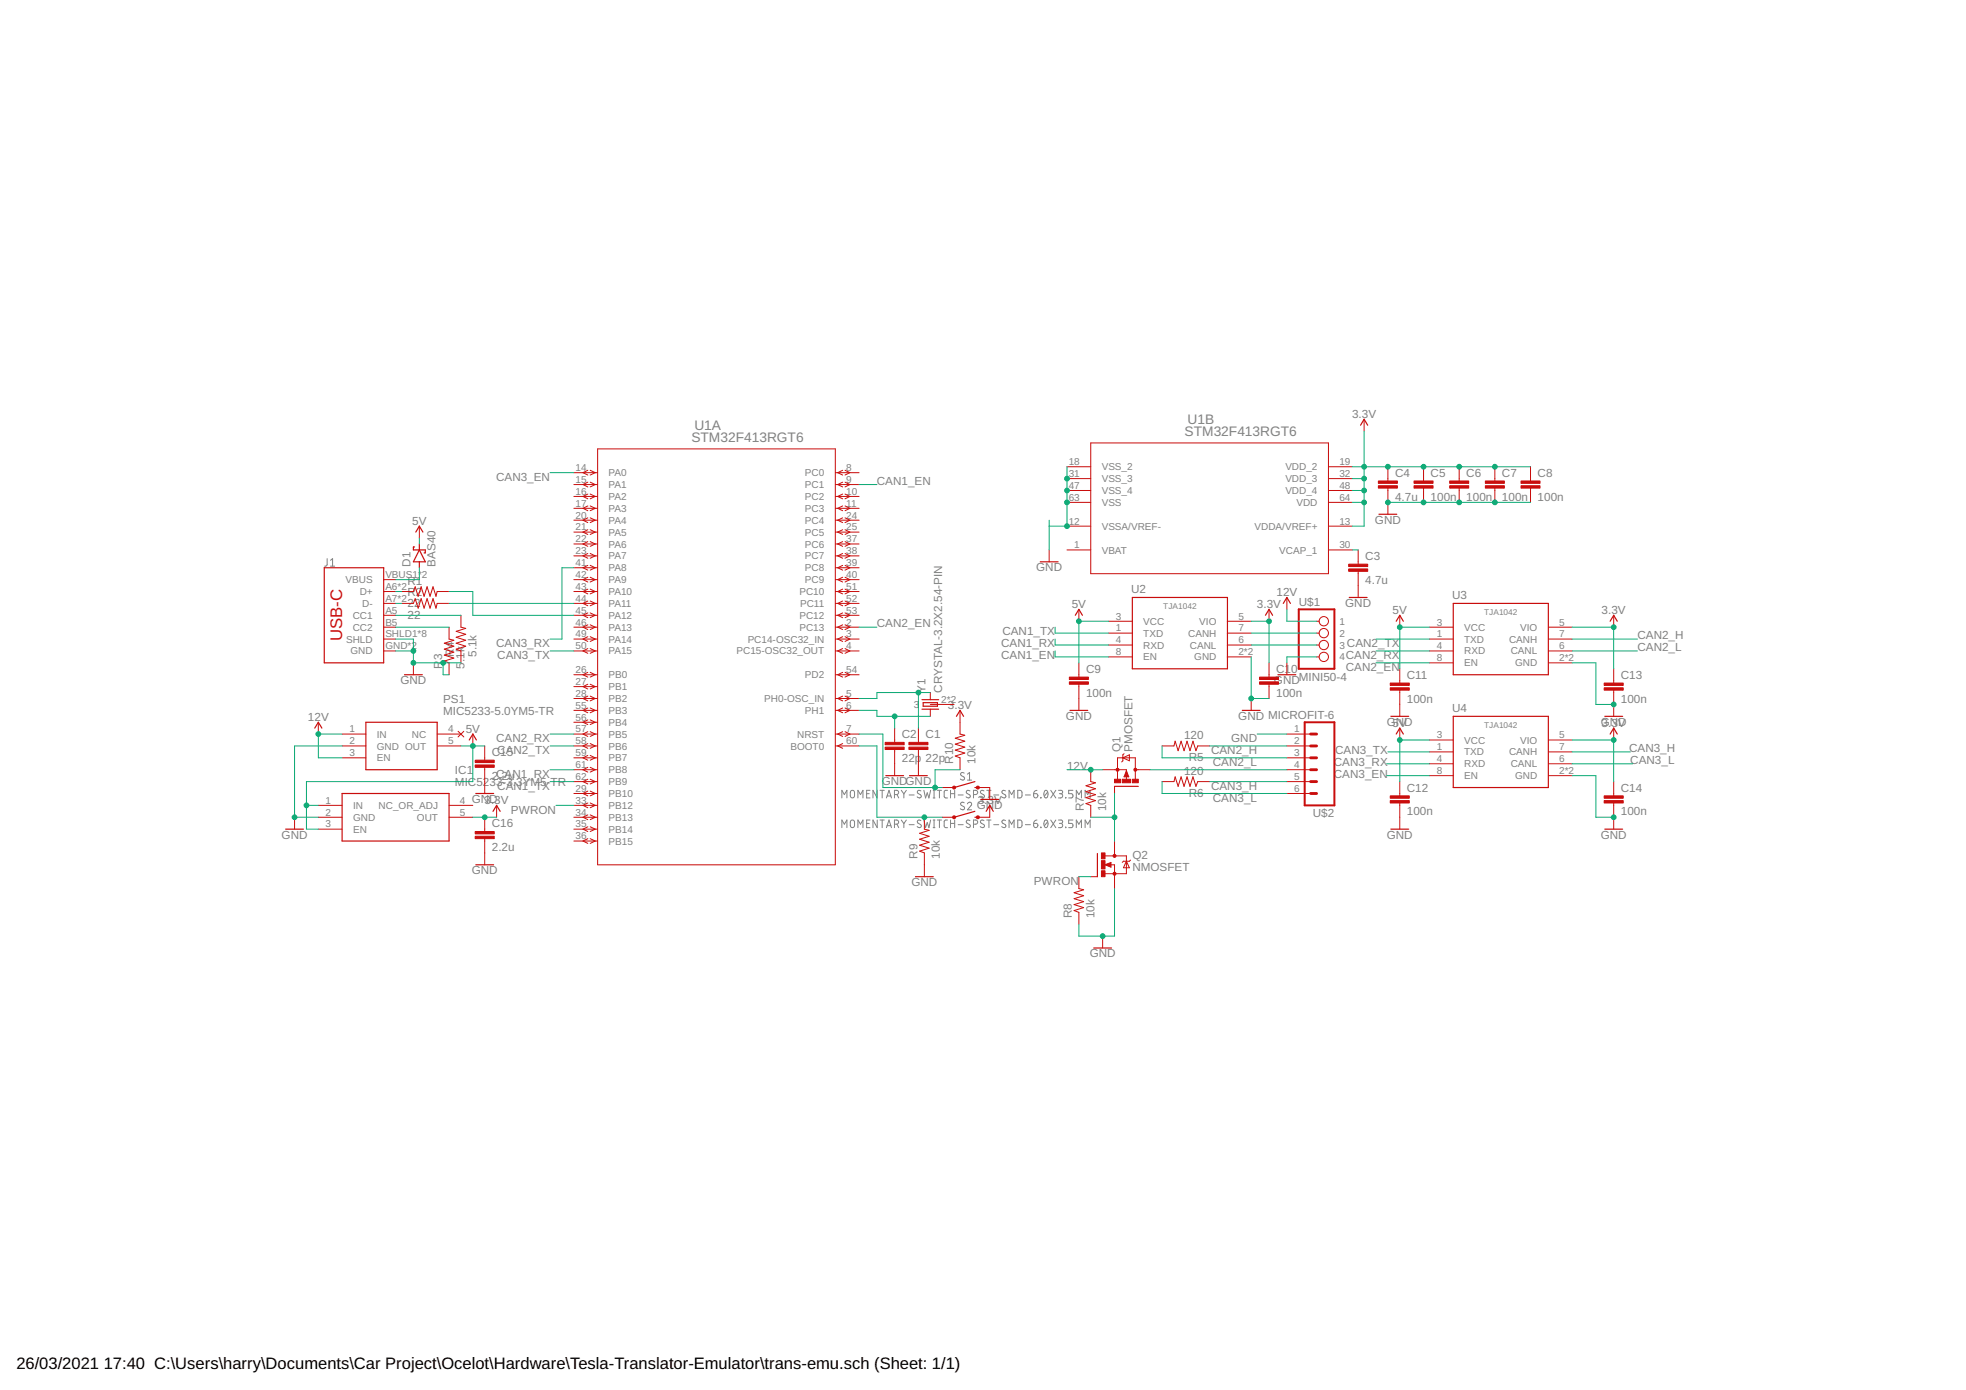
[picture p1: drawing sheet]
<svg xmlns="http://www.w3.org/2000/svg" width="420mm" height="297mm" viewBox="0 0 420 297" stroke-linecap="round" stroke-linejoin="round" font-family="sans-serif">
<g fill="none" stroke="#808080" stroke-width=".21">
<path d="M69.9 119.4v1.4l-.5 .2M70.6 119.7l.5-.3v1.6M70.6 121h.9M179.9 170.5v-1.6l.5 .9 .6-.9v1.6M179.9 176.9v-1.7l.5 .9 .6-.9v1.7M181.8 169l.4-.1 .3 .1 .1 1.1a.46 .46 0 0 1-.4 .4 .46 .46 0 0 1-.5-.4zM181.8 175.4l.4-.2 .3 .2 .1 1a.46 .46 0 0 1-.4 .5 .46 .46 0 0 1-.5-.5zM183.3 170.5v-1.6l.6 .9 .5-.9v1.6M183.3 176.9v-1.7l.6 .9 .5-.9v1.7M185.2 169.6h.6M185.2 176h.6M185.9 168.9h-.7v1.6h.7"/>
<path d="M185.9 175.2h-.7v1.7h.7M187.5 168.9v1.6l-.9-1.6v1.6M187.5 175.2v1.7l-.9-1.7v1.7M188.1 168.9h.9M188.1 175.2h.9M188.5 168.9v1.6M188.5 175.2v1.7M189.4 170.5l.6-1.6 .5 1.6M189.4 176.9l.6-1.7 .5 1.7M189.6 170.1h.8M189.6 176.4h.8M191.2 169.8h.4a.46 .46 0 0 0 .5-.5 .46 .46 0 0 0-.5-.4h-.4v1.6"/>
<path d="M191.2 176.1h.4a.44 .44 0 0 0 .5-.4 .44 .44 0 0 0-.5-.5h-.4v1.7M191.7 169.8l.4 .7M191.7 176.1l.4 .8M192.6 168.9l.6 .8M192.6 175.2l.6 .8M193.2 169.7v.8M193.2 176v.9M193.7 168.9l-.5 .8M193.7 175.2l-.5 .8M194.3 169.9h1.1M194.3 176.2h1.1M196.8 169l-.2-.1a.38 .38 0 0 0-.5 .1 .38 .38 0 0 0 .1 .6l.5 .2a.41 .41 0 0 1 .1 .7 .41 .41 0 0 1-.6-.1l-.2-.1"/>
<path d="M196.8 175.4a.41 .41 0 0 0-.6-.1 .41 .41 0 0 0 0 .6l.5 .3a.41 .41 0 0 1 .1 .6 .41 .41 0 0 1-.6 0l-.2-.2M197.4 168.9l.4 1.6 .4-1.1 .3 1.1 .4-1.6M197.4 175.2l.4 1.7 .4-1.1 .3 1.1 .4-1.7M199.4 170.5h.4M199.4 168.9h.4M199.4 176.9h.4M199.4 175.2h.4M199.6 168.9v1.6M199.6 175.2v1.7M200.3 168.9h.9M200.3 175.2h.9M200.8 168.9v1.6"/>
<path d="M200.8 175.2v1.7M202.5 168.9h-.5l-.2 .3v1.1l.2 .2h.5M202.5 175.2l-.5 .1-.2 .3v1l.2 .2 .5 .1M203.1 169.6h.9M203.1 168.9v1.6M203.1 175.2v1.7M203.1 176h.9M204 168.9v1.6M204 175.2v1.7M204.8 169.9h1M204.8 176.2h1M206.1 165.2l-.2-.1a.38 .38 0 0 0-.6 .1 .38 .38 0 0 0 .2 .6l.5 .2a.41 .41 0 0 1 0 .6 .41 .41 0 0 1-.6 0l-.2-.1"/>
<path d="M206.1 171.6a.41 .41 0 0 0-.7-.1 .41 .41 0 0 0 .1 .6l.5 .3a.41 .41 0 0 1 0 .6 .41 .41 0 0 1-.6 0l-.2-.2M206.8 171.8a.44 .44 0 0 1 .6-.4 .44 .44 0 0 1 .1 .7l-.7 1h.8M206.8 165.4l.4-.3v1.6M206.8 166.7h.8M207.3 169l-.6-.1-.2 .3 .1 .3 .7 .5a.47 .47 0 0 1-.3 .5 .47 .47 0 0 1-.5-.2M207.3 175.4l-.6-.1-.2 .3 .1 .2 .7 .5a.42 .42 0 0 1-.1 .5 .42 .42 0 0 1-.6 0l-.1-.2M208 169.8h.5a.46 .46 0 0 0 .5-.5 .46 .46 0 0 0-.5-.4h-.5v1.6M208 176.1h.5a.44 .44 0 0 0 .5-.4 .44 .44 0 0 0-.5-.5h-.5v1.7M210.3 169l-.5-.1-.3 .3 .1 .3 .6 .3a.37 .37 0 0 1 .1 .5 .37 .37 0 0 1-.5 .2l-.3-.2M210.3 175.4a.41 .41 0 0 0-.6-.1 .41 .41 0 0 0-.1 .5l.6 .4a.37 .37 0 0 1 .1 .5 .37 .37 0 0 1-.5 .1l-.3-.2M210.9 168.9h.9M210.9 175.2h.9"/>
<path d="M211.3 168.9v1.6M211.3 175.2v1.7M212.4 169.9h1M212.4 176.2h1M214.9 169l-.2-.1a.38 .38 0 0 0-.5 .1 .38 .38 0 0 0 .1 .6l.5 .2a.41 .41 0 0 1 0 .7 .41 .41 0 0 1-.6-.1l-.1-.1M214.9 175.4a.41 .41 0 0 0-.6-.1 .41 .41 0 0 0 0 .6l.5 .3a.41 .41 0 0 1 0 .6 .41 .41 0 0 1-.6 0l-.1-.2M215.6 170.5v-1.6l.6 .9 .5-.9v1.6M215.6 176.9v-1.7l.6 .9 .5-.9v1.7M217.5 168.9h.6l.3 .3v.9l-.3 .4h-.6zM217.5 175.2l.6 .1 .3 .2v.9l-.3 .4-.6 .1zM219.1 169.9h1.1M219.1 176.2h1.1"/>
<path d="M220.9 169.6h.5a.45 .45 0 0 1 .4 .5 .45 .45 0 0 1-.5 .4 .45 .45 0 0 1-.4-.4zM220.9 176h.5a.45 .45 0 0 1 .4 .5 .45 .45 0 0 1-.5 .3 .45 .45 0 0 1-.4-.4zM221.6 168.9l-.4 .1-.3 .6M221.6 175.2l-.4 .2-.3 .6M222.4 170.4l.1 .1zM222.4 176.8l.1 .1zM223.3 169l.2-.1a.97 .97 0 0 1 0 1.6 1.03 1.03 0 0 1-.2-1.5zM223.3 175.3l.2-.1a.97 .97 0 0 1 0 1.7 1.03 1.03 0 0 1-.2-1.6zM223.9 169.2l-.7 1M223.9 175.6l-.7 .9M224.6 168.9l1 1.6M224.6 175.2l1 1.7"/>
<path d="M225.6 168.9l-1 1.6M225.6 175.2l-1 1.7M226.2 168.9h.6a.36 .36 0 0 1 .3 .3 .36 .36 0 0 1-.3 .4h-.4M226.2 175.2h.6a.36 .36 0 0 1 .3 .4 .36 .36 0 0 1-.3 .4h-.4M226.7 169.6a.46 .46 0 0 1 .4 .5 .46 .46 0 0 1-.4 .4h-.5M226.7 176a.46 .46 0 0 1 .4 .4 .46 .46 0 0 1-.4 .5h-.5M227.7 170.4l.1 .1zM227.7 176.8l.1 .1zM229.3 168.9h-.9v.7h.5a.46 .46 0 0 1 .4 .5 .46 .46 0 0 1-.4 .4h-.5M229.3 175.2h-.9v.8h.5a.46 .46 0 0 1 .4 .4 .46 .46 0 0 1-.4 .5h-.5M230 170.5v-1.6l.6 .9 .5-.9v1.6M230 176.9v-1.7l.6 .9 .5-.9v1.7"/>
<path d="M231.9 170.5v-1.6l.6 .9 .5-.9v1.6M231.9 176.9v-1.7l.6 .9 .5-.9v1.7"/>
</g>
<g fill="none" stroke="#c90d0c" stroke-width=".21">
<path d="M127.7 95.9h50.8v88.9h-50.8zM228 99.7h5.1M233.1 94.7h50.8v27.9h-50.8zM283.9 99.7h5.1M291.5 89.6v2.5M296.6 99.7v3.1M304.2 99.7v3.1M311.8 99.7v3.1M319.5 99.7v3.1M327.1 99.7v3.1M89.6 112.4v2.6M122.6 101h5.1"/>
<path d="M122.6 103.5h5.1M122.6 106.1h5.1M122.6 108.6h5.1M122.6 111.2h5.1M122.6 113.7h5.1M122.6 116.2h5.1M122.6 118.8h5.1M125.6 100.5l-1 .5 1 .5M125.6 103l-1 .5 1 .6M125.6 105.6l-1 .5 1 .5M125.6 108.1l-1 .5 1 .5M125.6 110.7l-1 .5 1 .5"/>
<path d="M125.6 113.2l-1 .5 1 .5M125.6 115.7l-1 .5 1 .6M125.6 118.3l-1 .5 1 .5M126.1 100.5l1.1 .5-1.1 .5M126.1 103l1.1 .5-1.1 .6M126.1 105.6l1.1 .5-1.1 .5M126.1 108.1l1.1 .5-1.1 .5M126.1 110.7l1.1 .5-1.1 .5M126.1 113.2l1.1 .5-1.1 .5M126.1 115.7l1.1 .5-1.1 .6M126.1 118.3l1.1 .5-1.1 .5M178.5 101h5.1"/>
<path d="M178.5 103.5h5.1M178.5 106.1h5.1M178.5 108.6h5.1M178.5 111.2h5.1M178.5 113.7h5.1M178.5 116.2h5.1M178.5 118.8h5.1M180.1 100.5l-1.1 .5 1.1 .5M180.1 103l-1.1 .5 1.1 .6M180.1 105.6l-1.1 .5 1.1 .5M180.1 108.1l-1.1 .5 1.1 .5M180.1 110.7l-1.1 .5 1.1 .5"/>
<path d="M180.1 113.2l-1.1 .5 1.1 .5M180.1 115.7l-1.1 .5 1.1 .6M180.1 118.3l-1.1 .5 1.1 .5M180.6 100.5l1 .5-1 .5M180.6 103l1 .5-1 .6M180.6 105.6l1 .5-1 .5M180.6 108.1l1 .5-1 .5M180.6 110.7l1 .5-1 .5M180.6 113.2l1 .5-1 .5M180.6 115.7l1 .5-1 .6M180.6 118.3l1 .5-1 .5M224.2 117.5v2.6"/>
<path d="M228 102.3h5.1M228 104.8h5.1M228 107.4h5.1M228 112.4h5.1M228 117.5h5.1M283.9 102.3h5.1M283.9 104.8h5.1M283.9 107.4h5.1M283.9 112.4h5.1M283.9 117.5h5.1M290.3 117.5v3.1M296.6 104.3v5.6"/>
<path d="M304.2 104.3v3.1M311.8 104.3v3.1M319.5 104.3v3.1M327.1 104.3v3.1M82 123.9h2.5M82 126.4h2.5M82 128.9h2.5M82 131.5h2.5M82 134h2.5M82 136.6h2.5M82 139.1h2.5M85.8 126.4h2.5l.4-1 .7 2 .6-2 .6 2 .7-2 .6 2 .6-2 .7 2 .2-1h2.6"/>
<path d="M85.8 128.9h2.5l.4-1 .7 2.1 .6-2.1 .6 2.1 .7-2.1 .6 2.1 .6-2.1 .7 2.1 .2-1.1h2.6M96 134v2.6l1 .2-2 .7 2 .6-2 .6 2 .7-2 .6 2 .6-2 .7 1 .3v2.6M98.5 131.5v2.5l1 .3-2 .6 2 .7-2 .6 2 .6-2 .7 2 .6-2 .6 1 .4v2.5M122.6 121.3h5.1M122.6 123.9h5.1M122.6 126.4h5.1M122.6 128.9h5.1M122.6 131.5h5.1M122.6 134h5.1M122.6 136.6h5.1M122.6 139.1h5.1M125.6 120.8l-1 .5 1 .5"/>
<path d="M125.6 123.4l-1 .5 1 .5M125.6 125.9l-1 .5 1 .5M125.6 128.4l-1 .5 1 .6M125.6 131l-1 .5 1 .5M125.6 133.5l-1 .5 1 .5M125.6 136.1l-1 .5 1 .5M125.6 138.6l-1 .5 1 .5M126.1 120.8l1.1 .5-1.1 .5M126.1 123.4l1.1 .5-1.1 .5M126.1 125.9l1.1 .5-1.1 .5M126.1 128.4l1.1 .5-1.1 .6M126.1 131l1.1 .5-1.1 .5"/>
<path d="M126.1 133.5l1.1 .5-1.1 .5M126.1 136.1l1.1 .5-1.1 .5M126.1 138.6l1.1 .5-1.1 .5M178.5 121.3h5.1M178.5 123.9h5.1M178.5 126.4h5.1M178.5 128.9h5.1M178.5 131.5h5.1M178.5 134h5.1M178.5 136.6h5.1M178.5 139.1h5.1M180.1 120.8l-1.1 .5 1.1 .5"/>
<path d="M180.1 123.4l-1.1 .5 1.1 .5M180.1 125.9l-1.1 .5 1.1 .5M180.1 128.4l-1.1 .5 1.1 .6M180.1 131l-1.1 .5 1.1 .5M180.1 133.5l-1.1 .5 1.1 .5M180.1 136.1l-1.1 .5 1.1 .5M180.1 138.6l-1.1 .5 1.1 .5M180.6 128.4l1 .5-1 .6M180.6 131l1 .5-1 .5M180.6 138.6l1 .5-1 .5M180.6 120.8l1 .5-1 .5M180.6 123.4l1 .5-1 .5"/>
<path d="M180.6 125.9l1 .5-1 .5M180.6 133.5l1 .5-1 .5M180.6 136.1l1 .5-1 .5M230.6 130.2v2.6M236.9 132.8h5.1M236.9 135.3h5.1M236.9 137.8h5.1M262.3 132.8h5.1M262.3 135.3h5.1M262.3 137.8h5.1M271.2 130.2v2.6M275 127.7v2.5"/>
<path d="M281.4 132.8h.5M281.4 135.3h.5M281.4 137.8h.5M290.3 122.1v5.6M299.1 131.5v2.5M305.5 134h5.1M305.5 136.6h5.1M305.5 139.1h5.1M330.9 134h5.1M330.9 136.6h5.1M330.9 139.1h5.1M344.9 131.5v2.5"/>
<path d="M68 154.3v2.6M73.1 156.9h5.1M73.1 159.4h5.1M88.3 141.6v2.6M93.4 156.9h5.1M93.4 159.4h5.1M97.9 156.3l1.2 1.2M99.1 156.3l-1.2 1.2M101 156.9v2.5M103.6 159.4v3.1M122.6 144.2h5.1M122.6 146.7h5.1"/>
<path d="M122.6 149.3h5.1M122.6 151.8h5.1M122.6 154.3h5.1M122.6 156.9h5.1M122.6 159.4h5.1M125.6 143.7l-1 .5 1 .5M125.6 146.2l-1 .5 1 .5M125.6 148.8l-1 .5 1 .5M125.6 151.3l-1 .5 1 .5M125.6 153.8l-1 .5 1 .5M125.6 156.4l-1 .5 1 .5M125.6 158.9l-1 .5 1 .5"/>
<path d="M126.1 143.7l1.1 .5-1.1 .5M126.1 146.2l1.1 .5-1.1 .5M126.1 148.8l1.1 .5-1.1 .5M126.1 151.3l1.1 .5-1.1 .5M126.1 153.8l1.1 .5-1.1 .5M126.1 156.4l1.1 .5-1.1 .5M126.1 158.9l1.1 .5-1.1 .5M178.5 144.2h5.1M178.5 149.3h5.1M178.5 151.8h5.1M178.5 156.9h5.1M178.5 159.4h5.1"/>
<path d="M180.1 143.7l-1.1 .5 1.1 .5M180.1 148.8l-1.1 .5 1.1 .5M180.1 151.3l-1.1 .5 1.1 .5M180.1 156.4l-1.1 .5 1.1 .5M180.1 158.9l-1.1 .5 1.1 .5M180.6 143.7l1 .5-1 .5M180.6 148.8l1 .5-1 .5M180.6 151.3l1 .5-1 .5M180.6 156.4l1 .5-1 .5M191.2 155.6v3M196.3 155.6v3M198.8 148v1.5"/>
<path d="M198.8 151.6v1.5M198.8 150.5h5.1M205.2 151.8v5.1l1 .2-2 .7 2 .6-2 .6 2 .7-2 .6 2 .6-2 .7 1 .3v2.6M230.6 141.6v3.1M230.6 146.2v5.6M236.9 140.4h5.1M248.3 159.4h2.6l.2-1 .7 2 .6-2 .6 2 .7-2 .6 2 .7-2 .6 2 .4-1h2.5M262.3 140.4h5.1M267.4 149.3v2.5M271.2 141.6v3.1M271.2 146.2v3.1M275 156.9h5.1"/>
<path d="M275 159.4h5.1M275 141.6v2.6M281.4 140.4h.5M299.1 142.9v3.1M299.1 147.5v5.6M299.1 155.6v2.5M305.5 141.6h5.1M305.5 158.1h5.1M330.9 141.6h5.1M330.9 158.1h5.1M344.9 142.9v3.1M344.9 147.5v5.6"/>
<path d="M344.9 155.6v2.5M62.9 174.6v2.6M68 172.1h5.1M68 174.6h5.1M68 177.2h5.1M73.1 161.9h5.1M96 172.1h5M96 174.6h5M103.6 164v5.6M103.6 174.6v3.1M103.6 179.2v5.6M106.1 172.1v2.5"/>
<path d="M122.6 161.9h5.1M122.6 164.5h5.1M122.6 167h5.1M122.6 169.6h5.1M122.6 172.1h5.1M122.6 174.6h5.1M122.6 177.2h5.1M122.6 179.7h5.1M125.6 161.4l-1 .5 1 .6M125.6 164l-1 .5 1 .5M125.6 166.5l-1 .5 1 .5M125.6 169.1l-1 .5 1 .5"/>
<path d="M125.6 171.6l-1 .5 1 .5M125.6 174.1l-1 .5 1 .6M125.6 176.7l-1 .5 1 .5M125.6 179.2l-1 .5 1 .5M126.1 161.4l1.1 .5-1.1 .6M126.1 164l1.1 .5-1.1 .5M126.1 166.5l1.1 .5-1.1 .5M126.1 169.1l1.1 .5-1.1 .5M126.1 171.6l1.1 .5-1.1 .5M126.1 174.1l1.1 .5-1.1 .6M126.1 176.7l1.1 .5-1.1 .5M126.1 179.2l1.1 .5-1.1 .5"/>
<path d="M191.2 160.2v5.6M196.3 160.2v5.6M197.5 174.6v2.6l1.1 .2-2.1 .7 2.1 .6-2.1 .6 2.1 .7-2.1 .6 2.1 .7-2.1 .6 1 .4v5M201.4 174.6h2.5M201.4 168.3h2.5M209 168.3h2.5v2.5M211.5 172.1v2.5h-2.5M233.1 164.5v2.5l1 .3-2 .6 2 .7-2 .6 2 .6-2 .7 2 .6-2 .6 1 .4v2.5M235.6 164.5h5.1v.3M238.2 168v1.6M238.2 179.7v3.2M240 161.9l1.4-.6v1.3z"/>
<path d="M240.2 161.1l-.2 .2v1.3l-.3 .2M240.7 165.9v.9M240.7 164.7l.5 1.3h-1zM242.6 166.5v-4.6h-3.8v4.6M242.6 164.5h3.2M248.3 167h2.6l.2-1 .7 2 .6-2 .6 2 .7-2 .6 2 .7-2 .6 2 .4-1h2.5M275 161.9h5.1M275 164.5h5.1M275 167h5.1M275 169.6h5.1M299.1 167v3.1M299.1 171.6v5.6"/>
<path d="M305.5 160.7h5.1M305.5 163.2h5.1M305.5 165.8h5.1M330.9 160.7h5.1M330.9 163.2h5.1M330.9 165.8h5.1M344.9 167v3.1M344.9 171.6v5.6M230.6 187.3v2.6l1 .2-2 .7 2 .6-2 .6 2 .7-2 .6 2 .7-2 .6 1 .4v2.5M233.1 187.3h1.4M236.2 184.8l1.2-.5v1zM236.2 182.9h4.5v3.8h-4.5"/>
<path d="M237.3 184.8h.9v5.1M240.7 184l.7 1.4h-1.3zM241.6 183.8l-.2 .2h-1.3l-.3 .3M235.6 200v2.6"/>
<circle cx="282.9" cy="132.8" r=".99"/>
<circle cx="282.9" cy="135.3" r=".99"/>
<circle cx="282.9" cy="137.8" r=".99"/>
<circle cx="282.9" cy="140.4" r=".99"/>
</g>
<g fill="none" stroke="#c90d0c" stroke-width=".25">
<path d="M290.8 90.9l.7-1.3 .8 1.3M88.6 116.9h-.3v.6h2.6v.7h-.3M88.9 113.7l.7-1.3 .8 1.3M89.6 117.5l1.3 2.6h-2.6zM89.6 116.2v1.3M294.7 109.9h3.8M69.3 121.3h12.7v20.3h-12.7zM89.6 120.1v1.2M222.3 120.1h3.8M229.8 131.5l.8-1.3 .7 1.3M242 127.7h20.3v15.2h-20.3zM270.4 131.5l.8-1.3 .8 1.3"/>
<path d="M274.3 128.9l.7-1.2 .8 1.2M288.4 127.7h3.8M298.4 132.8l.7-1.3 .8 1.3M310.6 128.9h20.3v15.3h-20.3zM344.1 132.8l.8-1.3 .7 1.3M67.3 155.6l.7-1.3 .8 1.3M78.2 154.3h15.2v10.2h-15.2zM86.4 144.2h3.9M100.3 158.1l.7-1.2 .8 1.2M197 149.5h3.6M197 151.6h3.6M197.3 150.2h3v.7h-3z"/>
<path d="M204.4 153.1l.8-1.3 .7 1.3M228.7 151.8h3.8M265.5 151.8h3.8M273.1 144.2h3.8M297.2 153.1h3.9M298.4 156.9l.7-1.3 .8 1.3M310.6 153.1h20.3v15.2h-20.3zM343 153.1h3.8M344.1 156.9l.8-1.3 .7 1.3M61 177.2h3.9M73.1 169.6h22.9v10.1h-22.9zM101.7 169.6h3.8"/>
<path d="M105.4 173.4l.7-1.3 .8 1.3M189.3 165.8h3.8M194.4 165.8h3.8M208.3 168.3h.7M208.3 167l-4.4 1.3M208.3 174.6h.7M208.3 173.4l-4.4 1.2M209.6 170.8h3.8M210.8 173.4l.7-1.3 .8 1.3M238.2 168h5.1M297.2 177.2h3.9M343 177.2h3.8"/>
<path d="M101.7 184.8h3.8M195.6 187.3h3.9M234.5 182.4v4.9M233.7 202.6h3.9"/>
</g>
<g fill="#c90d0c" stroke="#c90d0c" stroke-width=".21">
<path d="M194.2 159.7h4.1v.5h-4.1z"/>
<path d="M194.2 158.6h4.1v.6h-4.1z"/>
<path d="M189.2 159.7h4v.5h-4z"/>
<path d="M189.2 158.6h4v.6h-4z"/>
<path d="M288.2 121.6h4.1v.5h-4.1z"/>
<path d="M288.2 120.6h4.1v.5h-4.1z"/>
<path d="M294.6 103.8h4v.5h-4z"/>
<path d="M294.6 102.8h4v.5h-4z"/>
<path d="M302.2 103.8h4.1v.5h-4.1z"/>
<path d="M302.2 102.8h4.1v.5h-4.1z"/>
<path d="M309.8 103.8h4.1v.5h-4.1z"/>
<path d="M309.8 102.8h4.1v.5h-4.1z"/>
<path d="M317.4 103.8h4.1v.5h-4.1z"/>
<path d="M317.4 102.8h4.1v.5h-4.1z"/>
<path d="M325.1 103.8h4v.5h-4z"/>
<path d="M325.1 102.8h4v.5h-4z"/>
<path d="M228.5 145.7h4.1v.5h-4.1z"/>
<path d="M228.5 144.7h4.1v.5h-4.1z"/>
<path d="M269.2 145.7h4v.5h-4z"/>
<path d="M269.2 144.7h4v.5h-4z"/>
<path d="M297.1 147h4.1v.5h-4.1z"/>
<path d="M297.1 146h4.1v.5h-4.1z"/>
<path d="M297.1 171.1h4.1v.5h-4.1z"/>
<path d="M297.1 170.1h4.1v.5h-4.1z"/>
<path d="M342.8 147h4.1v.5h-4.1z"/>
<path d="M342.8 146h4.1v.5h-4.1z"/>
<path d="M342.8 171.1h4.1v.5h-4.1z"/>
<path d="M342.8 170.1h4.1v.5h-4.1z"/>
<path d="M101.6 163.5h4v.5h-4z"/>
<path d="M101.6 162.5h4v.5h-4z"/>
<path d="M101.6 178.7h4v.5h-4z"/>
<path d="M101.6 177.7h4v.5h-4z"/>
<path d="M238.2 166.5h1.3v.8h-1.3z"/>
<path d="M242 166.5h1.3v.8h-1.3z"/>
<path d="M239.8 166.5h1.8v.8h-1.8z"/>
<path d="M235.4 186.1h.8v1.2h-.8z"/>
<path d="M235.4 182.3h.8v1.2h-.8z"/>
<path d="M235.4 183.9h.8v1.8h-.8z"/>
</g>
<path d="M277.6 130.2h7.6v12.7h-7.6zM278.8 154.3h6.4v17.8h-6.4z" fill="none" stroke="#c90d0c" stroke-width=".42"/>
<path d="M280.1 159.4h1.3M280.1 156.9h1.3M280.1 161.9h1.3M280.1 167h1.3M280.1 164.5h1.3M280.1 169.6h1.3" fill="none" stroke="#c90d0c" stroke-width=".61"/>
<g fill="#c90d0c" stroke="#c90d0c" stroke-width=".21">
<circle cx="203.9" cy="168.3" r=".32"/>
<circle cx="209" cy="168.3" r=".32"/>
<circle cx="203.9" cy="174.7" r=".32"/>
<circle cx="209" cy="174.7" r=".32"/>
<circle cx="238.8" cy="164.5" r=".32"/>
<circle cx="242.6" cy="164.5" r=".32"/>
<circle cx="238.2" cy="186.7" r=".33"/>
<circle cx="238.2" cy="182.9" r=".33"/>
</g>
<path d="M240.7 165.6v.3h.3l-.3-.9-.2 .9M237.3 184.6l-.9 .2 .9 .3v-.3h-.3" fill="none" stroke="#c90d0c" stroke-width=".32"/>
<g fill="none" stroke="#0dab76" stroke-width=".21">
<path d="M228 99.7v12.7h-3.8M289 99.7h38.1M291.5 92.1v20.3h-2.5M89.6 115v1.2M117.6 101h5M183.6 103.5h3.8M224.2 111.2v6.3M289 107.4h2.5M289 102.3h2.5M289 104.8h2.5M289 117.5h1.3M296.6 107.4h30.5"/>
<path d="M84.5 136.6h3.8v5h10.2M84.5 139.1h3.8M84.5 128.9h1.3M84.5 131.5h14M84.5 126.4h1.3M84.5 134h11.5M89.6 121.3v2.6h-5.1M96 128.9h26.6M96 126.4h5v5.1h21.6M117.6 139.1h5M122.6 121.3h-2.5v15.3h-2.5M183.6 134h3.8"/>
<path d="M225.5 139.1v1.3h11.4M225.5 136.6v1.2h11.4M225.5 134v1.3h11.4M236.9 132.8h-6.3v8.8M267.4 137.8h14M267.4 135.3h14M267.4 132.8h3.8v8.8M275 130.2v2.6h6.4M294.1 136.6h11.4M294.1 139.1h11.4M305.5 134h-6.4v8.9M336 136.6h13.9"/>
<path d="M336 139.1h13.9M336 134h8.9v8.9M73.1 159.4h-10.2v15.2h5.1M73.1 156.9h-5.1v5h5.1M94.7 141.6v2.6h1.3M98.5 159.4h5.1M101 159.4v7.6h-35.5v10.2h2.5M117.6 156.9h5M117.6 159.4h5M183.6 151.8h3.8v1.3h11.4M183.6 159.4h3.8v15.2h14M183.6 156.9h5.1v11.4h12.7"/>
<path d="M191.2 153.1v2.5M196.3 148v7.6M198.8 148h-11.4v1.3h-3.8M248.3 159.4v2.5h26.7M258.5 159.4h16.5M267.4 140.4v8.9h3.8M268.7 156.9h6.3M281.4 140.4h-6.4v1.2M294.1 141.6h11.4M305.5 158.1h-6.4v8.9M336 141.6h5.1v8.9h3.8M336 158.1h8.9v8.9"/>
<path d="M65.5 172.1h2.5M101 174.6h5.1M117.6 164.5h5M117.6 167h5M118.8 172.1h3.8M205.2 164.5h-5.4v3.8M228 164.5h7.6M233.1 174.6h5.1M238.2 169.6v10.1M245.8 164.5h29.2M248.3 167v2.6h26.7M258.5 167h16.5"/>
<path d="M296.4 165.8h9.1M296.4 163.2h9.1M296.6 160.7h8.9M336 165.8h5.1v8.8h3.8M336 163.2h12.9M336 160.7h12.4M230.6 187.3h2.5M238.2 189.9v10.1h-7.6v-2.5"/>
</g>
<g fill="#0dab76" stroke="#0dab76" stroke-width=".21">
<circle cx="196.3" cy="148" r=".51"/>
<circle cx="88.3" cy="139.1" r=".51"/>
<circle cx="88.3" cy="141.6" r=".51"/>
<circle cx="94.7" cy="141.6" r=".51"/>
<circle cx="228" cy="102.3" r=".51"/>
<circle cx="228" cy="104.8" r=".51"/>
<circle cx="228" cy="107.4" r=".51"/>
<circle cx="228" cy="112.4" r=".51"/>
<circle cx="304.2" cy="107.4" r=".51"/>
<circle cx="311.8" cy="107.4" r=".51"/>
<circle cx="319.5" cy="107.4" r=".51"/>
<circle cx="296.6" cy="107.4" r=".51"/>
<circle cx="267.4" cy="149.3" r=".51"/>
<circle cx="344.9" cy="150.5" r=".51"/>
<circle cx="344.9" cy="174.6" r=".51"/>
<circle cx="62.9" cy="174.6" r=".51"/>
<circle cx="235.6" cy="200" r=".51"/>
<circle cx="65.5" cy="172.1" r=".51"/>
<circle cx="101" cy="159.4" r=".51"/>
<circle cx="230.6" cy="132.8" r=".51"/>
<circle cx="299.1" cy="134" r=".51"/>
<circle cx="299.1" cy="158.1" r=".51"/>
<circle cx="199.8" cy="168.3" r=".51"/>
<circle cx="197.5" cy="174.6" r=".51"/>
<circle cx="291.5" cy="99.7" r=".51"/>
<circle cx="291.5" cy="102.3" r=".51"/>
<circle cx="291.5" cy="104.8" r=".51"/>
<circle cx="291.5" cy="107.4" r=".51"/>
<circle cx="296.6" cy="99.7" r=".51"/>
<circle cx="304.2" cy="99.7" r=".51"/>
<circle cx="311.8" cy="99.7" r=".51"/>
<circle cx="319.5" cy="99.7" r=".51"/>
<circle cx="103.6" cy="174.6" r=".51"/>
<circle cx="344.9" cy="158.1" r=".51"/>
<circle cx="344.9" cy="134" r=".51"/>
<circle cx="271.2" cy="132.8" r=".51"/>
<circle cx="68" cy="156.9" r=".51"/>
<circle cx="233.1" cy="164.5" r=".51"/>
<circle cx="191.2" cy="153.1" r=".51"/>
<circle cx="238.2" cy="174.6" r=".51"/>
</g>
<text font-size="3.6" fill="#c90d0c" x="73.1" y="137.1" transform="rotate(-90 73.1 137.1)">USB-C</text>
<g font-size="3.5">
<text x="3.5" y="292.5">26/03/2021</text>
<text x="22.2" y="292.5">17:40 C:\Users\harry\Documents\Car Project\Ocelot\Hardware\Tesla-Translator-Emulator\trans-emu.sch (Sheet: 1/1)</text>
</g>
<g font-size="2.9" fill="#808080">
<text x="147.8" y="94.4">STM32F413RGT6</text>
<text x="148.4" y="91.9">U1A</text>
<text x="253.2" y="93.2">STM32F413RGT6</text>
<text x="253.8" y="90.6">U1B</text>
</g>
<g font-size="2.5" fill="#808080">
<text x="288.9" y="89.3">3.3V</text>
<text x="298.1" y="101.9">C4</text>
<text x="305.8" y="101.9">C5</text>
<text x="313.4" y="101.9">C6</text>
<text x="321" y="101.9">C7</text>
<text x="328.6" y="101.9">C8</text>
<text x="106" y="102.8">CAN3_EN</text>
<text x="187.4" y="103.6">CAN1_EN</text>
<text x="298.1" y="107">4.7u</text>
<text x="305.8" y="107">100n</text>
<text x="313.4" y="107">100n</text>
<text x="321" y="107">100n</text>
<text x="328.6" y="107">100n</text>
<text x="88.1" y="112.2">5V</text>
<text x="293.8" y="111.9">GND</text>
<text x="291.8" y="119.7">C3</text>
<text x="87.1" y="124.9">R1</text>
<text x="87.7" y="121.1" transform="rotate(-90 87.7 121.1)">D1</text>
<text x="93" y="121.1" transform="rotate(-90 93 121.1)">BAS40</text>
<text x="221.5" y="122.1">GND</text>
<text x="291.8" y="124.8">4.7u</text>
<text x="87.1" y="129.7">22</text>
<text x="87.1" y="127.4">R2</text>
<text x="229.1" y="130">5V</text>
<text x="241.7" y="126.7">U2</text>
<text x="268.6" y="130">3.3V</text>
<text x="272.8" y="127.4">12V</text>
<text x="277.6" y="129.6">U$1</text>
<text x="287.5" y="129.7">GND</text>
<text x="297.6" y="131.2">5V</text>
<text x="310.3" y="127.9">U3</text>
<text x="342.3" y="131.2">3.3V</text>
<text x="87.1" y="132.2">22</text>
<text x="187.4" y="134">CAN2_EN</text>
<text x="214.2" y="135.8">CAN1_TX</text>
<text x="349.9" y="136.6">CAN2_H</text>
<text x="94.5" y="142.9" transform="rotate(-90 94.5 142.9)">R</text>
<text x="94.5" y="141.1" transform="rotate(-90 94.5 141.1)">3</text>
<text x="97" y="140.4" transform="rotate(-90 97 140.4)">R4</text>
<text x="99.3" y="142.9" transform="rotate(-90 99.3 142.9)">5.1k</text>
<text x="101.8" y="140.4" transform="rotate(-90 101.8 140.4)">5.1k</text>
<text x="106" y="138.3">CAN3_RX</text>
<text x="106.3" y="140.9">CAN3_TX</text>
<text x="214" y="138.3">CAN1_RX</text>
<text x="214" y="140.9">CAN1_EN</text>
<text x="232.1" y="143.8">C9</text>
<text x="272.7" y="143.8">C10</text>
<text x="287.6" y="140.9">CAN2_RX</text>
<text x="287.6" y="143.4">CAN2_EN</text>
<text x="287.9" y="138.3">CAN2_TX</text>
<text x="349.9" y="139.1">CAN2_L</text>
<text x="85.6" y="146.2">GND</text>
<text x="197.8" y="148" transform="rotate(-90 197.8 148)">Y1</text>
<text x="201.4" y="148" transform="rotate(-90 201.4 148)">CRYSTAL-3.2X2.54-PIN</text>
<text x="232.1" y="148.9">100n</text>
<text x="272.2" y="146.2">GND</text>
<text x="272.7" y="148.9">100n</text>
<text x="277.6" y="145.4">MINI50-4</text>
<text x="300.7" y="145.1">C11</text>
<text x="346.4" y="145.1">C13</text>
<text x="65.8" y="154.1">12V</text>
<text x="94.7" y="152.7">MIC5233-5.0YM5-TR</text>
<text x="94.7" y="150.1">PS1</text>
<text x="202.6" y="151.5">3.3V</text>
<text x="227.8" y="153.8">GND</text>
<text x="264.6" y="153.8">GND MICROFIT-6</text>
<text x="296.4" y="155.1">G5NVD</text>
<text x="300.7" y="150.1">100n</text>
<text x="310.3" y="152.1">U4</text>
<text x="342.1" y="155.1">GND</text>
<text x="342.3" y="155.4">3.3V</text>
<text x="346.4" y="150.1">100n</text>
<text x="99.5" y="156.6">5V</text>
<text x="105.1" y="161.6">CCAN2_TX</text>
<text x="106" y="158.7">CAN2_RX</text>
<text x="106.9" y="161.6">15</text>
<text x="192.7" y="157.8">C2</text>
<text x="197.8" y="157.8">C1</text>
<text x="239.5" y="160.7" transform="rotate(-90 239.5 160.7)">Q1</text>
<text x="242" y="160.7" transform="rotate(-90 242 160.7)">PMOSFET</text>
<text x="253.1" y="157.9">120</text>
<text x="258.8" y="161.2">CAN2_H</text>
<text x="263.1" y="158.7">GND</text>
<text x="285.3" y="161.2">CAN3_TX</text>
<text x="348.2" y="160.7">CAN3_H</text>
<text x="97.2" y="167.9">MIC5233-3.3YM5-TR</text>
<text x="97.2" y="165.4">IC1</text>
<text x="105.1" y="166.7">2CAN1_RX</text>
<text x="106.5" y="166.7">.2u</text>
<text x="188.4" y="167.8">GNDGND</text>
<text x="192.7" y="162.8">22p</text>
<text x="197.8" y="162.8">22p</text>
<text x="203.7" y="163.2" transform="rotate(-90 203.7 163.2)">R10</text>
<text x="208.5" y="163.2" transform="rotate(-90 208.5 163.2)">10k</text>
<text x="228" y="164.5">12V</text>
<text x="253.1" y="165.5">120</text>
<text x="254" y="162.7">R5</text>
<text x="259.2" y="163.7">CAN2_L</text>
<text x="285.1" y="163.7">CAN3_RX</text>
<text x="285.1" y="166.3">CAN3_EN</text>
<text x="348.4" y="163.2">CAN3_L</text>
<text x="100.8" y="171.6">GN3D</text>
<text x="104.9" y="171.9">.3V</text>
<text x="106.3" y="168.8">CAN1_TX</text>
<text x="109.2" y="173.9">PWRON</text>
<text x="208.8" y="172.9">GND</text>
<text x="208.9" y="171.9">3.3V</text>
<text x="231.6" y="173.4" transform="rotate(-90 231.6 173.4)">R7</text>
<text x="236.4" y="173.4" transform="rotate(-90 236.4 173.4)">10k</text>
<text x="254" y="170.3">R6</text>
<text x="258.8" y="168.8">CAN3_H</text>
<text x="259.2" y="171.3">CAN3_L</text>
<text x="300.7" y="169.2">C12</text>
<text x="346.4" y="169.2">C14</text>
<text x="60.2" y="179.2">GND</text>
<text x="105.1" y="176.8">C16</text>
<text x="280.6" y="174.7">U$2</text>
<text x="296.4" y="179.2">GND</text>
<text x="300.7" y="174.3">100n</text>
<text x="342.1" y="179.2">GND</text>
<text x="346.4" y="174.3">100n</text>
<text x="105.1" y="181.9">2.2u</text>
<text x="196.1" y="183.5" transform="rotate(-90 196.1 183.5)">R9</text>
<text x="200.9" y="183.5" transform="rotate(-90 200.9 183.5)">10k</text>
<text x="242" y="183.5">Q2</text>
<text x="100.8" y="186.8">GND</text>
<text x="194.8" y="189.4">GND</text>
<text x="220.9" y="189.1">PWRON</text>
<text x="242" y="186.1">NMOSFET</text>
<text x="229.1" y="196.2" transform="rotate(-90 229.1 196.2)">R8</text>
<text x="233.9" y="196.2" transform="rotate(-90 233.9 196.2)">10k</text>
<text x="232.9" y="204.6">GND</text>
</g>
<g font-size="2.1" fill="#808080">
<text x="123" y="100.7">14</text>
<text x="130.1" y="101.8">PA0</text>
<text x="172" y="101.8">PC0</text>
<text x="180.8" y="100.7">8</text>
<text x="228.4" y="99.4">18</text>
<text x="228.4" y="101.9">31</text>
<text x="235.5" y="100.5">VSS_2</text>
<text x="274.7" y="100.5">VDD_2</text>
<text x="286.2" y="99.4">19</text>
<text x="286.2" y="101.9">32</text>
<text x="123" y="103.2">15</text>
<text x="123" y="105.7">16</text>
<text x="130.1" y="104.3">PA1</text>
<text x="130.1" y="106.9">PA2</text>
<text x="172" y="104.3">PC1</text>
<text x="172" y="106.9">PC2</text>
<text x="180.8" y="103.2">9</text>
<text x="180.8" y="105.7">10</text>
<text x="228.4" y="104.5">47</text>
<text x="228.4" y="107">63</text>
<text x="235.5" y="103">VSS_3</text>
<text x="235.5" y="105.6">VSS_4</text>
<text x="274.7" y="103">VDD_3</text>
<text x="274.7" y="105.6">VDD_4</text>
<text x="286.2" y="104.5">48</text>
<text x="286.2" y="107">64</text>
<text x="123" y="108.3">17</text>
<text x="123" y="110.8">20</text>
<text x="123" y="113.4">21</text>
<text x="130.1" y="109.4">PA3</text>
<text x="130.1" y="111.9">PA4</text>
<text x="172" y="109.4">PC3</text>
<text x="172" y="111.9">PC4</text>
<text x="180.8" y="108.3">11</text>
<text x="180.8" y="110.8">24</text>
<text x="180.8" y="113.4">25</text>
<text x="228.4" y="112.1">12</text>
<text x="235.5" y="108.1">VSS</text>
<text x="235.5" y="113.2">VSSA/VREF-</text>
<text x="268.1" y="113.2">VDDA/VREF+</text>
<text x="277.1" y="108.1">VDD</text>
<text x="286.2" y="112.1">13</text>
<text x="123" y="115.9">22</text>
<text x="123" y="118.4">23</text>
<text x="130.1" y="114.5">PA5</text>
<text x="130.1" y="117">PA6</text>
<text x="130.1" y="119.6">PA7</text>
<text x="172" y="114.5">PC5</text>
<text x="172" y="117">PC6</text>
<text x="172" y="119.6">PC7</text>
<text x="180.8" y="115.9">37</text>
<text x="180.8" y="118.4">38</text>
<text x="229.6" y="117.2">1</text>
<text x="235.5" y="118.3">VBAT</text>
<text x="273.4" y="118.3">VCAP_1</text>
<text x="286.2" y="117.2">30</text>
<text x="73.9" y="124.6">VBUS</text>
<text x="82.4" y="123.5">VBUS1*</text>
<text x="90.2" y="123.5">2</text>
<text x="123" y="121">41</text>
<text x="123" y="123.5">42</text>
<text x="130.1" y="122.1">PA8</text>
<text x="130.1" y="124.6">PA9</text>
<text x="172" y="122.1">PC8</text>
<text x="172" y="124.6">PC9</text>
<text x="180.8" y="121">39</text>
<text x="180.8" y="123.5">40</text>
<text x="76.9" y="127.2">D+</text>
<text x="77.4" y="129.7">D-</text>
<text x="82.4" y="131.1">A5</text>
<text x="82.4" y="126.1">A6*2</text>
<text x="82.4" y="128.6">A7*2</text>
<text x="123" y="126.1">43</text>
<text x="123" y="128.6">44</text>
<text x="123" y="131.1">45</text>
<text x="130.1" y="127.2">PA10</text>
<text x="130.1" y="129.7">PA11</text>
<text x="170.8" y="127.2">PC10</text>
<text x="171" y="129.7">PC11</text>
<text x="180.8" y="126.1">51</text>
<text x="180.8" y="128.6">52</text>
<text x="180.8" y="131.1">53</text>
<text x="74" y="137.3">SHLD</text>
<text x="75.4" y="132.2">CC1</text>
<text x="75.4" y="134.8">CC2</text>
<text x="82.4" y="133.7">B5</text>
<text x="82.4" y="136.2">SHLD1*8</text>
<text x="123" y="133.7">46</text>
<text x="123" y="136.2">49</text>
<text x="130.1" y="132.2">PA12</text>
<text x="130.1" y="134.8">PA13</text>
<text x="130.1" y="137.3">PA14</text>
<text x="159.8" y="137.3">PC14-OSC32_IN</text>
<text x="170.8" y="132.2">PC12</text>
<text x="170.8" y="134.8">PC13</text>
<text x="180.8" y="133.7">2</text>
<text x="180.8" y="136.2">3</text>
<text x="238.5" y="132.4">3</text>
<text x="238.5" y="134.9">1</text>
<text x="238.5" y="137.5">4</text>
<text x="244.3" y="133.5">VCC</text>
<text x="244.3" y="136.1">TXD</text>
<text x="253.9" y="136.1">CANH</text>
<text x="256.3" y="133.5">VIO</text>
<text x="264.7" y="132.4">5</text>
<text x="264.7" y="134.9">7</text>
<text x="264.7" y="137.5">6</text>
<text x="286.2" y="133.5">1</text>
<text x="286.2" y="136.1">2</text>
<text x="307.1" y="133.7">3</text>
<text x="307.1" y="136.2">1</text>
<text x="312.9" y="134.8">VCC</text>
<text x="312.9" y="137.3">TXD</text>
<text x="322.5" y="137.3">CANH</text>
<text x="324.9" y="134.8">VIO</text>
<text x="333.2" y="133.7">5</text>
<text x="333.2" y="136.2">7</text>
<text x="74.9" y="139.9">GND</text>
<text x="82.4" y="138.7">GND*2</text>
<text x="123" y="138.7">50</text>
<text x="123" y="143.8">26</text>
<text x="130.1" y="139.9">PA15</text>
<text x="157.4" y="139.9">PC15-OSC32_OUT</text>
<text x="180.8" y="138.7">4</text>
<text x="180.8" y="143.8">54</text>
<text x="238.5" y="140">8</text>
<text x="244.3" y="138.6">RXD</text>
<text x="244.3" y="141.1">EN</text>
<text x="254.3" y="138.6">CANL</text>
<text x="255.2" y="141.1">GND</text>
<text x="264.7" y="140">2*2</text>
<text x="286.2" y="138.6">3</text>
<text x="286.2" y="141.1">4</text>
<text x="307.1" y="138.7">4</text>
<text x="307.1" y="141.3">8</text>
<text x="312.9" y="139.9">RXD</text>
<text x="312.9" y="142.4">EN</text>
<text x="322.9" y="139.9">CANL</text>
<text x="323.8" y="142.4">GND</text>
<text x="333.2" y="138.7">6</text>
<text x="333.2" y="141.3">2*2</text>
<text x="123" y="146.4">27</text>
<text x="123" y="148.9">28</text>
<text x="130.1" y="144.9">PB0</text>
<text x="130.1" y="147.5">PB1</text>
<text x="172" y="144.9">PD2</text>
<text x="180.8" y="148.9">5</text>
<text x="123" y="151.4">55</text>
<text x="123" y="154">56</text>
<text x="130.1" y="150">PB2</text>
<text x="130.1" y="152.6">PB3</text>
<text x="130.1" y="155.1">PB4</text>
<text x="163.3" y="150">PH0-OSC_IN</text>
<text x="172" y="152.6">PH1</text>
<text x="180.8" y="151.4">6</text>
<text x="195.3" y="151.3">3</text>
<text x="201.2" y="150.2">2*2</text>
<text x="74.7" y="156.5">1</text>
<text x="74.7" y="159.1">2</text>
<text x="74.7" y="161.6">3</text>
<text x="80.5" y="157.6">IN</text>
<text x="80.5" y="160.2">GND OUT</text>
<text x="88" y="157.6">NC</text>
<text x="95.8" y="156.5">4</text>
<text x="95.8" y="159.1">5</text>
<text x="123" y="156.5">57</text>
<text x="123" y="159.1">58</text>
<text x="123" y="161.6">59</text>
<text x="130.1" y="157.6">PB5</text>
<text x="130.1" y="160.2">PB6</text>
<text x="168.9" y="160.2">BOOT0</text>
<text x="170.4" y="157.6">NRST</text>
<text x="180.8" y="156.5">7</text>
<text x="180.8" y="159.1">60</text>
<text x="276.6" y="156.5">1</text>
<text x="276.6" y="159.1">2</text>
<text x="276.6" y="161.6">3</text>
<text x="307.1" y="157.8">3</text>
<text x="307.1" y="160.3">1</text>
<text x="312.9" y="158.9">VCC</text>
<text x="312.9" y="161.4">TXD</text>
<text x="322.5" y="161.4">CANH</text>
<text x="324.9" y="158.9">VIO</text>
<text x="333.2" y="157.8">5</text>
<text x="333.2" y="160.3">7</text>
<text x="80.5" y="162.7">EN</text>
<text x="123" y="164.1">61</text>
<text x="123" y="166.7">62</text>
<text x="130.1" y="162.7">PB7</text>
<text x="130.1" y="165.3">PB8</text>
<text x="130.1" y="167.8">PB9</text>
<text x="276.6" y="164.1">4</text>
<text x="276.6" y="166.7">5</text>
<text x="307.1" y="162.9">4</text>
<text x="307.1" y="165.4">8</text>
<text x="312.9" y="164">RXD</text>
<text x="312.9" y="166.5">EN</text>
<text x="322.9" y="164">CANL</text>
<text x="323.8" y="166.5">GND</text>
<text x="333.2" y="162.9">6</text>
<text x="333.2" y="165.4">2*2</text>
<text x="69.6" y="171.8">1</text>
<text x="75.4" y="172.9">IN</text>
<text x="80.9" y="172.9">NC_OR_ADJ</text>
<text x="98.3" y="171.8">4</text>
<text x="123" y="169.2">29</text>
<text x="123" y="171.8">33</text>
<text x="130.1" y="170.3">PB10</text>
<text x="130.1" y="172.9">PB12</text>
<text x="276.6" y="169.2">6</text>
<text x="69.6" y="174.3">2</text>
<text x="69.6" y="176.8">3</text>
<text x="75.4" y="175.4">GND</text>
<text x="75.4" y="178">EN</text>
<text x="89.1" y="175.4">OUT</text>
<text x="98.3" y="174.3">5</text>
<text x="123" y="174.3">34</text>
<text x="123" y="176.8">35</text>
<text x="123" y="179.4">36</text>
<text x="130.1" y="175.4">PB13</text>
<text x="130.1" y="178">PB14</text>
<text x="130.1" y="180.5">PB15</text>
</g>
<g font-size="1.8" fill="#808080">
<text x="248.6" y="130.2">TJA1042</text>
<text x="317.2" y="131.5">TJA1042</text>
<text x="317.2" y="155.6">TJA1042</text>
</g>
</svg>
